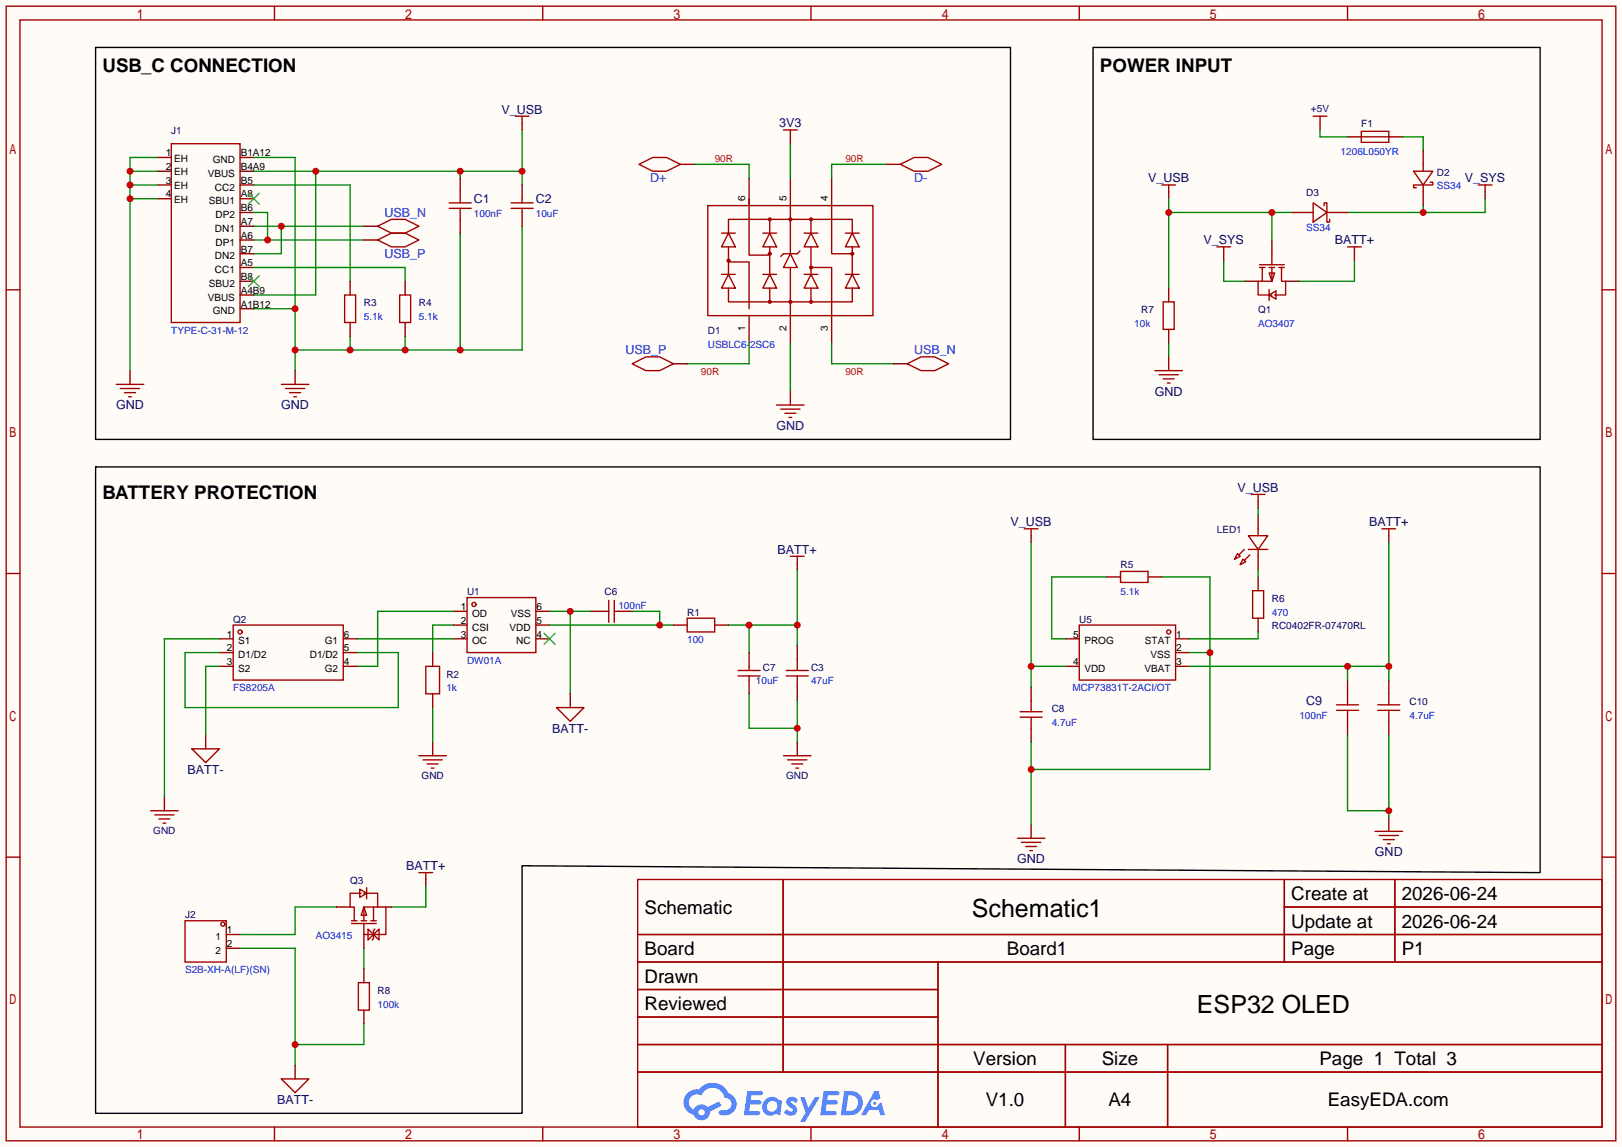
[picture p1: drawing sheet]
<svg xmlns="http://www.w3.org/2000/svg" width="299mm" height="212mm" viewBox="0 0 299 212" stroke-linecap="round" stroke-linejoin="round" font-family="sans-serif">
<path d="M0 0h299.5v211.8h-299.5z" fill="#fffcf7"/>
<g fill="none" stroke="#a10000" stroke-width=".25">
<path d="M1.1 1.1h297.2v209.6h-297.2zM3.7 3.7h292.1v204.5h-292.1zM50.7 1.1v2.6M100.2 1.1v2.6M149.7 1.1v2.6M199.3 1.1v2.6M248.8 1.1v2.6M1.1 53.5h2.6M295.8 53.5h2.5M1.1 105.9h2.6M295.8 105.9h2.5M1.1 158.3h2.6"/>
<path d="M295.8 158.3h2.5M117.7 162.4h178.1v45.8h-178.1zM117.7 172.6h178.1M117.7 177.7h178.1M144.6 162.4v35.6M173.2 177.7v30.5M237.1 162.4v15.3M237.1 167.5h58.7M257.5 162.4v15.3M117.7 182.8h55.5M117.7 192.9h178.1M117.7 187.8h55.5"/>
<path d="M117.7 198h178.1M196.7 192.9v15.3M215.6 192.9v15.3M50.7 208.2v2.5M100.2 208.2v2.5M149.7 208.2v2.5M199.3 208.2v2.5M248.8 208.2v2.5"/>
</g>
<g fill="#5487ff">
<path d="M145.5 202.8a1.3 1.3 0 0 1 1.8 .3l-.4 .6a.54 .54 0 0 0-.9-.2l.1 .2a1.58 1.58 0 0 1 1.1 1.6 1.43 1.43 0 0 1-2.5 .1l.5-.6a.64 .64 0 0 0 .5 .5 .64 .64 0 0 0 .7-.3l-.2-.2a1.6 1.6 0 0 1-1-1.6z"/>
<path d="M147.7 202.7h.9l.7 1.9 1.1-1.9h.9l-2.7 4.5h-.9l1-1.7z"/>
<path d="M138 201.5h1.6a1.31 1.31 0 0 1 1.2 .2 .4 .4 0 0 1-.3 .6h-1.8l-.1 .9h1.6a.4 .4 0 0 1 .4 .4 .4 .4 0 0 1-.4 .4h-1.7l-.2 1.2h.8a1.23 1.23 0 0 1 1.2 .2 .39 .39 0 0 1-.3 .6h-2.7z"/>
<path d="M152.1 201.5h1.6a1.32 1.32 0 0 1 1.3 .2 .39 .39 0 0 1-.4 .6h-1.7l-.2 .9h1.7a.4 .4 0 0 1 .3 .4 .4 .4 0 0 1-.4 .4h-1.7l-.2 1.2h.8a1.23 1.23 0 0 1 1.2 .2 .39 .39 0 0 1-.3 .6h-2.7z"/>
<path d="M161.5 201.5h.7l.4 1.3-.7 .4a.75 .75 0 0 0-1.1 .3 .75 .75 0 0 0 .5 1 .75 .75 0 0 0 .9-.6l.6-.3 .6 2.4h-.9l-.2-1h-1.9l-.5 1h-.9z"/>
<path d="M155.9 201.5l-.7 4.5h1.5a2.27 2.27 0 0 0 2.6-2.3 2.27 2.27 0 0 0-2.7-2.2zM156.6 202.3a1.5 1.5 0 0 1 1.8 1.5 1.5 1.5 0 0 1-1.9 1.4h-.3z"/>
<path d="M141.3 203.1a1.62 1.62 0 0 0-.4 2.1 1.62 1.62 0 0 0 2 .7l.4-.3 .3 .3 .5 .1 .3-2.5-.2-.3h-.4a1.58 1.58 0 0 0-2.5-.1zM141.9 203.6a.99 .99 0 0 1 1.6 .3 .99 .99 0 0 1-.9 1.4 .94 .94 0 0 1-1-.5 .94 .94 0 0 1 .3-1.2z"/>
<path d="M126.9 201.9a2.37 2.37 0 0 0 1.2 4 1.54 1.54 0 0 0 1.7 1 1.54 1.54 0 0 0 1.3-1.6l2.1-1.1-.5-.8-2 1.1a1.57 1.57 0 0 0-2.6 .4 1.5 1.5 0 0 1-.8-2.1 1.5 1.5 0 0 1 2.2-.5 2.23 2.23 0 0 1 2.3-1.4 2.23 2.23 0 0 1 2 1.8 1.16 1.16 0 0 1 1.2 1.1 1.16 1.16 0 0 1-1 1.3h-.7a.47 .47 0 0 0-.6 .3 .47 .47 0 0 0 .4 .6 2.23 2.23 0 0 0 2.3-.7 2.23 2.23 0 0 0 .4-2.3 2.16 2.16 0 0 0-1.3-1.1 3.2 3.2 0 0 0-5.4-.7l-1.2 .1zM129 205.4a.58 .58 0 0 1 1.1 0 .58 .58 0 0 1-1.1 0z"/>
<circle cx="161.5" cy="203.8" r=".28"/>
</g>
<g fill="none" stroke="#a10000" stroke-width=".25">
<path d="M31.6 26.5h12.7v33.1h-12.7zM232.5 48.9h4.6M232.5 49.4h1.1M233 49.4v2.5M234.3 50.4h1l-.5 1.5zM234.3 54.5l1.3-.8v1.5zM234.3 53.5v2M234.3 49.4h1M234.8 49.4v2.5h-2.5v2.6h2.5M234.8 46.9v2M236.1 49.4h1M236.6 49.4v2.5h.8v2.6h-2.1"/>
<path d="M86.2 110.4h12.7v10.1h-12.7z"/>
<circle cx="87.5" cy="111.6" r=".38"/>
</g>
<g fill="none" stroke="#870000" stroke-width=".25">
<path d="M29.1 36.7h2.5M29.1 34.2h2.5M29.1 31.6h2.5M29.1 29.1h2.5M44.3 39.2h2.6M44.3 36.7h2.6M44.3 34.2h2.6M44.3 31.6h2.6M44.3 29.1h2.6M44.3 51.9h2.6M44.3 57h2.6M44.3 54.5h2.6"/>
<path d="M44.3 49.4h2.6M44.3 46.9h2.6M44.3 44.3h2.6M44.3 41.8h2.6M229.7 51.9h2.6M234.8 44.3v2.6M237.4 51.9h2.5M83.7 112.9h2.5M83.7 115.4h2.5M83.7 118h2.5M98.9 112.9h2.6M98.9 115.4h2.6"/>
<path d="M98.9 118h2.6"/>
</g>
<path d="M45.8 35.7l2.1 2M47.9 35.7l-2.1 2M45.8 50.9l2.1 2.1M47.9 50.9l-2.1 2.1M100.5 117l2 2M102.5 117l-2 2" fill="none" stroke="#3c3" stroke-width=".25"/>
<path d="M24 36.7h5.1M24 34.2h5.1M24 31.6h5.1M29.1 29.1h-5.1v39.4" fill="none" stroke="#008700" stroke-width=".25"/>
<g fill="#c00">
<circle cx="24" cy="36.7" r=".63"/>
<circle cx="24" cy="34.2" r=".63"/>
<circle cx="24" cy="31.6" r=".63"/>
</g>
<path d="M46.9 29.1h7.6v39.4M46.9 57h7.6M85 43.1v21.5M96.4 41.8v22.8h-41.9M64.6 62.1v2.5M74.8 62.1v2.5" fill="none" stroke="#008700" stroke-width=".25"/>
<g fill="#c00">
<circle cx="54.5" cy="57" r=".63"/>
<circle cx="54.5" cy="64.6" r=".63"/>
<circle cx="85" cy="64.6" r=".63"/>
<circle cx="74.8" cy="64.6" r=".63"/>
<circle cx="64.6" cy="64.6" r=".63"/>
</g>
<path d="M46.9 31.6h49.5M58.3 31.6v22.9h-11.4M85 31.6v1.3M96.4 24v10.2" fill="none" stroke="#008700" stroke-width=".25"/>
<g fill="#c00">
<circle cx="85" cy="31.6" r=".63"/>
<circle cx="96.4" cy="31.6" r=".63"/>
<circle cx="58.3" cy="31.6" r=".63"/>
</g>
<path d="M96.4 22.7v1.3M24 68.5v2.5M54.5 68.5v2.5" fill="none" stroke="#870000" stroke-width=".25"/>
<path d="M95.1 21.5h2.6M96.4 21.5v1.2M21.5 71h5M22.2 71.8h3.6M23 72.5h2M23.7 73.3h.6M51.9 71h5.1M52.7 71.8h3.6M53.5 72.5h2M54.2 73.3h.5" fill="none" stroke="#a10000" stroke-width=".25"/>
<path d="M46.9 34.2h17.7v17.7M46.9 39.2h2.5v5.1M46.9 49.4h27.9v2.5M46.9 44.3h20.3" fill="none" stroke="#008700" stroke-width=".25"/>
<circle cx="49.4" cy="44.3" r=".63" fill="#c00"/>
<path d="M147.2 104v1.3" fill="none" stroke="#870000" stroke-width=".25"/>
<path d="M145.9 102.7h2.6M147.2 102.7v1.3" fill="none" stroke="#a10000" stroke-width=".25"/>
<path d="M46.9 41.8h20.3M51.9 41.8v5.1h-5" fill="none" stroke="#008700" stroke-width=".25"/>
<circle cx="51.9" cy="41.8" r=".63" fill="#c00"/>
<path d="M67.2 41.8h2.5" fill="none" stroke="#870000" stroke-width=".25"/>
<path d="M69.7 41.8l2.6-1.3h2.5l2.5 1.3-2.5 1.3h-2.5z" fill="none" stroke="#a10000" stroke-width=".25"/>
<path d="M101.5 115.4h22.8M116.7 112.9h5.1v2.5" fill="none" stroke="#008700" stroke-width=".25"/>
<circle cx="121.8" cy="115.4" r=".63" fill="#c00"/>
<path d="M67.2 44.3h2.5" fill="none" stroke="#870000" stroke-width=".25"/>
<path d="M69.7 44.3l2.6-1.2h2.5l2.5 1.2-2.5 1.3h-2.5z" fill="none" stroke="#a10000" stroke-width=".25"/>
<path d="M134.5 115.4h12.7M138.3 115.4v5.1M147.2 105.3v14" fill="none" stroke="#008700" stroke-width=".25"/>
<g fill="#c00">
<circle cx="138.3" cy="115.4" r=".63"/>
<circle cx="147.2" cy="115.4" r=".63"/>
</g>
<g fill="none" stroke="#a10000" stroke-width=".25">
<path d="M130.7 38h30.5v20.3h-30.5zM138.3 36.7v10.4h3.6M145.9 38v8.9M153.5 38v8.9h3.9M133.2 43.1h2.6M133.2 50.7h2.6M134.5 43.1l1.3 2.5h-2.6zM134.5 50.7l1.3 2.5h-2.6zM134.5 43.1v-2.6h22.9v2.6M134.5 53.2v2.6h22.9v-2.6M134.5 48.4h3.8v8.6M134.5 45.6v5.1"/>
<path d="M140.8 43.1h2.6M140.8 50.7h2.6M142.1 43.1l1.3 2.5h-2.6zM142.1 50.7l1.3 2.5h-2.6zM142.1 40.5v2.6M142.1 45.6v5.1M142.1 53.2v2.6M145.9 46.9l1.3 2.5h-2.5zM145.9 49.4v8.9M147.7 46.4l-.5 .5h-2.5l-.6 .5M148.5 43.1h2.5M148.5 50.7h2.5"/>
<path d="M149.7 43.1l1.3 2.5h-2.5zM149.7 50.7l1.3 2.5h-2.5zM149.7 49.4h3.8v8.9M149.7 40.5v2.6M149.7 45.6v5.1M149.7 53.2v2.6M156.1 43.1h2.5M156.1 50.7h2.5M157.4 43.1l1.2 2.5h-2.5zM157.4 50.7l1.2 2.5h-2.5zM157.4 45.6v5.1"/>
<circle cx="134.5" cy="48.1" r=".25"/>
<circle cx="142.1" cy="55.8" r=".25"/>
<circle cx="142.1" cy="40.5" r=".25"/>
<circle cx="142.1" cy="46.9" r=".25"/>
<circle cx="145.9" cy="55.8" r=".25"/>
<circle cx="145.9" cy="40.5" r=".25"/>
<circle cx="149.7" cy="49.4" r=".25"/>
<circle cx="149.7" cy="55.8" r=".25"/>
<circle cx="149.7" cy="40.5" r=".25"/>
<circle cx="157.4" cy="46.9" r=".25"/>
</g>
<path d="M138.3 32.9v5.1M145.9 32.9v5.1M153.5 32.9v5.1M138.3 58.3v5.1M145.9 58.3v5.1M153.5 58.3v5.1" fill="none" stroke="#870000" stroke-width=".25"/>
<path d="M101.5 112.9h7.6M105.3 112.9v15.2" fill="none" stroke="#008700" stroke-width=".25"/>
<circle cx="105.3" cy="112.9" r=".63" fill="#c00"/>
<path d="M128.1 30.4h10.2v2.5M145.9 26.5v6.4M163.7 30.4h-10.2v2.5M138.3 63.4v3.8h-11.4M145.9 63.4v8.9M153.5 63.4v3.8h11.5M83.7 112.9h-14v10.2h-3.8M83.7 115.4h-3.8v5.1M190.4 100.2v26.7M190.4 123.1h6.3" fill="none" stroke="#008700" stroke-width=".25"/>
<g fill="none" stroke="#870000" stroke-width=".25">
<path d="M85 32.9v2.5M145.9 25.3v1.2M85 40.5v2.6M145.9 72.3v2.5M190.4 98.9v1.3M256.4 98.9v1.3M196.7 118h2.6M217 118h2.6M79.9 137v2.6M147.2 137v2.6M190.4 126.9v2.5M190.4 134.5v2.5"/>
<path d="M196.7 123.1h2.6M217 120.5h2.6M217 123.1h2.6M248.8 125.6v2.5M248.8 133.2v2.6M256.4 125.6v2.5M256.4 133.2v2.6M190.4 152.3v2.5"/>
</g>
<g fill="none" stroke="#a10000" stroke-width=".25">
<path d="M82.9 38.5h4.1M82.9 37.5h4.1M85 35.4v2.1M85 38.5v2M144.7 24h2.5M145.9 24v1.3M143.4 74.8h5.1M144.1 75.6h3.6M144.9 76.3h2M145.7 77.1h.5M189.1 97.7h2.5M190.4 97.7v1.2"/>
<path d="M255.1 97.7h2.6M256.4 97.7v1.2M199.3 115.4h17.7v10.2h-17.7zM77.3 139.6h5.1M144.7 139.6h5M188.3 132.5h4.1M188.3 131.4h4.1M190.4 129.4v2M190.4 132.5v2M246.8 131.2h4M246.8 130.2h4M248.8 128.1v2.1"/>
<path d="M248.8 131.2v2M254.4 131.2h4M254.4 130.2h4M256.4 128.1v2.1M256.4 131.2v2M78.1 140.3h3.6M78.9 141.1h2M79.6 141.9h.5M145.4 140.3h3.6M146.2 141.1h2M146.9 141.9h.5M187.8 154.8h5.1"/>
<path d="M188.6 155.6h3.6M189.4 156.3h2M190.1 157.1h.5"/>
<circle cx="215.8" cy="116.7" r=".38"/>
</g>
<circle cx="190.4" cy="123.1" r=".63" fill="#c00"/>
<path d="M214.5 106.6h8.9v35.5h-33M190.4 137v15.3M219.6 120.5h3.8" fill="none" stroke="#008700" stroke-width=".25"/>
<g fill="#c00">
<circle cx="190.4" cy="142.1" r=".63"/>
<circle cx="223.4" cy="120.5" r=".63"/>
</g>
<path d="M105.3 128.1v2.6M256.4 151v2.5" fill="none" stroke="#870000" stroke-width=".25"/>
<path d="M102.7 130.7h5.1l-2.5 2.5zM253.9 153.5h5.1M254.6 154.3h3.6M255.4 155.1h2M256.2 155.8h.5" fill="none" stroke="#a10000" stroke-width=".25"/>
<path d="M248.8 135.8v13.9h7.6M256.4 135.8v15.2" fill="none" stroke="#008700" stroke-width=".25"/>
<circle cx="256.4" cy="149.7" r=".63" fill="#c00"/>
<path d="M256.4 100.2v25.4M219.6 123.1h36.8M248.8 123.1v2.5" fill="none" stroke="#008700" stroke-width=".25"/>
<g fill="#c00">
<circle cx="256.4" cy="123.1" r=".63"/>
<circle cx="248.8" cy="123.1" r=".63"/>
</g>
<path d="M215.8 36.7v16.5M215.8 39.2h22.8M234.8 39.2v5.1M215.8 63.4v2.5M79.9 130.7v6.3" fill="none" stroke="#008700" stroke-width=".25"/>
<path d="M215.8 35.4v1.3M274.2 35.4v1.3M215.8 53.2v2.6M215.8 60.8v2.6M215.8 65.9v2.6M38 135.8v2.5" fill="none" stroke="#870000" stroke-width=".25"/>
<path d="M214.5 34.2h2.5M215.8 34.2v1.2M272.9 34.2h2.6M274.2 34.2v1.2M214.8 55.8h2v5h-2zM213.2 68.5h5.1M214 69.2h3.6M214.8 70h2M215.5 70.7h.5M35.4 138.3h5.1l-2.5 2.5z" fill="none" stroke="#a10000" stroke-width=".25"/>
<g fill="#c00">
<circle cx="234.8" cy="39.2" r=".63"/>
<circle cx="215.8" cy="39.2" r=".63"/>
</g>
<path d="M262.8 38v1.2M274.2 36.7v2.5h-25.4M250.1 48.1v3.8h-10.2" fill="none" stroke="#008700" stroke-width=".25"/>
<circle cx="262.8" cy="39.2" r=".63" fill="#c00"/>
<g fill="none" stroke="#870000" stroke-width=".25">
<path d="M243.7 22.7v1.3M64.6 51.9v2.6M64.6 59.6v2.5M74.8 51.9v2.6M74.8 59.6v2.5M225.9 46.9v1.2M250.1 46.9v1.2M232.3 106.6v2.5M232.3 114.2v2.5M30.4 147.2v2.5M41.8 172.6h2.5M41.8 175.1h2.5"/>
<path d="M78.6 162.4v1.3M54.5 196.7v2.6"/>
</g>
<g fill="none" stroke="#a10000" stroke-width=".25">
<path d="M242.4 21.5h2.6M243.7 21.5v1.2M63.6 54.5h2.1v5.1h-2.1zM73.8 54.5h2v5.1h-2zM224.7 45.6h2.5M225.9 45.6v1.3M248.8 45.6h2.5M250.1 45.6v1.3M231.3 109.1h2v5.1h-2zM27.8 149.7h5.1M28.6 150.5h3.5M29.3 151.3h2.1"/>
<path d="M30.1 152h.5M34.2 170.1h7.6v7.6h-7.6zM77.3 161.2h2.6M78.6 161.2v1.2M51.9 199.3h5.1l-2.5 2.5z"/>
<circle cx="41.1" cy="170.7" r=".38"/>
</g>
<path d="M225.9 48.1v3.8h3.8M65.9 118h17.8M44.3 175.1h10.2v21.6M62.1 167.5h-7.6v5.1h-10.2M67.2 189.1v3.8h-12.7" fill="none" stroke="#008700" stroke-width=".25"/>
<circle cx="54.5" cy="192.9" r=".63" fill="#c00"/>
<g fill="none" stroke="#a10000" stroke-width=".25">
<path d="M251.3 24.3h5.1v2h-5.1zM251.3 25.3h5.1M43.1 115.4h20.3v10.2h-20.3zM145.2 124.8h4M145.2 123.8h4M147.2 121.8v2M147.2 124.8v2.1"/>
<circle cx="44.3" cy="116.7" r=".38"/>
</g>
<path d="M248.8 25.3h2.5M256.4 25.3h2.6M40.5 118h2.6M63.4 118h2.5M147.2 119.3v2.5M40.5 120.5h2.6M40.5 123.1h2.6M63.4 120.5h2.5M63.4 123.1h2.5M147.2 126.9v2.5" fill="none" stroke="#870000" stroke-width=".25"/>
<path d="M243.7 24v1.3h5.1M259 25.3h3.8v2.5M40.5 118h-10.1v29.2M204.3 106.6h-10.1v11.4h2.5M40.5 120.5h-6.3v10.2h39.3v-10.2h-7.6M40.5 123.1h-2.5v12.7M138.3 128.1v6.4h8.9M147.2 129.4v7.6M67.2 175.1v3.8M78.6 163.7v3.8h-6.3" fill="none" stroke="#008700" stroke-width=".25"/>
<circle cx="147.2" cy="134.5" r=".63" fill="#c00"/>
<g fill="none" stroke="#a10000" stroke-width=".25">
<path d="M94.4 38.5h4M94.4 37.5h4M96.4 36.7v.8M96.4 38.5v.7M118 30.4l2.5-1.3h2.6l2.5 1.3-2.5 1.2h-2.6zM166.2 30.4l2.6-1.3h2.5l2.6 1.3-2.6 1.2h-2.5zM241.2 39.2h1.2M242.4 37.5l2.6 1.7-2.6 1.8zM244.5 38v-.5h.5v3.5h.5v-.5M245 39.2h1.3M261 31.6h3.5l-1.7 2.6zM262.8 30.4v1.2"/>
<path d="M262.8 34.2v1.2M264 33.7h.5v.5h-3.5v.5h.5M116.7 67.2l2.6-1.3h2.5l2.5 1.3-2.5 1.3h-2.5zM167.5 67.2l2.6-1.3h2.5l2.5 1.3-2.5 1.3h-2.5zM230.5 98.9h3.6l-1.8 2.6zM231 91.3h2.6M232.3 91.3v1.3M232.3 97.7v1.2M111.6 112.9h.8M112.4 110.9v4M113.4 110.9v4M113.4 112.9h.8"/>
<path d="M126.9 114.2h5.1v2.5h-5.1zM206.9 105.5h5.1v2.1h-5.1zM228.5 102.2l.5 .5-1 .6zM229.5 103.3l.5 .5-1 .5zM229.7 101.5l-1 1M230.5 101.5h3.6M230.8 102.5l-1.1 1M232.3 101.5v1.2M78.6 123.1h2.6v5h-2.6zM136.3 124.8h4M136.3 123.8h4M138.3 123.1v.7"/>
<path d="M138.3 124.8v.8M64.9 170.6h4.6M64.9 170.1h1M66.4 164.2l1.3 .8-1.3 .7zM66.7 165h-2.1v2.5h.8v2.6M66.7 170.1h1M67.2 167.5l.5 1.5h-1zM67.2 165h2.5v2.5h-2.5v2.6M67.7 164v2M67.9 171.6l1.1 1-1.1 1zM68.5 170.1h1M69 167.5v2.6"/>
<path d="M69.2 171.6l-.2 .2v1.6l-.3 .2M70 171.6v2l-1-1zM71.2 167.5v5.1h-4v-2M66.2 181.5h2v5.1h-2z"/>
</g>
<g fill="none" stroke="#870000" stroke-width=".25">
<path d="M96.4 34.2v2.5M96.4 39.2v2.6M125.6 30.4h2.5M163.7 30.4h2.5M238.6 39.2h2.6M246.3 39.2h2.5M262.8 27.8v2.6M262.8 35.4v2.6M124.3 67.2h2.6M165 67.2h2.5M232.3 92.6v1.3M232.3 95.1v2.6"/>
<path d="M109.1 112.9h2.5M114.2 112.9h2.5M124.3 115.4h2.6M132 115.4h2.5M204.3 106.6h2.6M212 106.6h2.5M232.3 102.7v2.6M79.9 120.5v2.6M79.9 128.1v2.6M138.3 120.5v2.6M138.3 125.6v2.5M62.1 167.5h2.5"/>
<path d="M67.2 172.6v2.5M67.2 178.9v2.6M69.7 167.5h2.6M67.2 186.6v2.5"/>
</g>
<path d="M232.3 93.9v1.2M232.3 105.3v1.3M232.3 116.7v1.3h-12.7" fill="none" stroke="#008700" stroke-width=".25"/>
<path d="M17.7 8.8h168.9v72.4h-168.9zM201.8 8.8h82.6v72.4h-82.6zM17.7 86.2h266.7v75l-188-1.3v45.7h-78.7z" fill="none" stroke="#000" stroke-width=".25"/>
<g font-size="4.6">
<text x="179.4" y="169.4">Schematic1</text>
<text x="221" y="187.1">ESP32 OLED</text>
</g>
<g font-size="3.5">
<text x="18.9" y="13.4">USB_C CONNECTION</text>
<text x="203.1" y="13.4">POWER INPUT</text>
<text x="18.9" y="92.1">BATTERY PROTECTION</text>
<text x="238.4" y="166.2">Create at</text>
<text x="258.8" y="166.2">2026-06-24</text>
<text x="119" y="168.8">Schematic</text>
<text x="238.4" y="171.3">Update at</text>
<text x="258.8" y="171.3">2026-06-24</text>
<text x="119" y="176.4">Board</text>
<text x="185.9" y="176.4">Board1</text>
<text x="238.4" y="176.4">Page</text>
<text x="258.8" y="176.4">P1</text>
<text x="119" y="181.5">Drawn</text>
<text x="119" y="186.6">Reviewed</text>
<text x="179.7" y="196.7">Version</text>
<text x="203.4" y="196.7">Size</text>
<text x="243.6" y="196.7">Page 1 Total 3</text>
<text x="182" y="204.3">V1.0</text>
<text x="204.7" y="204.3">A4</text>
<text x="245.1" y="204.3">EasyEDA.com</text>
</g>
<g font-size="2.3" fill="#000080">
<text x="92.6" y="21">V_USB</text>
<text x="143.9" y="23.5">3V3</text>
<text x="212" y="33.7">V_USB</text>
<text x="270.5" y="33.7">V_SYS</text>
<text x="87.5" y="37.5">C1</text>
<text x="98.9" y="37.5">C2</text>
<text x="222.2" y="45.1">V_SYS</text>
<text x="246.4" y="45.1">BATT+</text>
<text x="21.4" y="75.6">GND</text>
<text x="51.9" y="75.6">GND</text>
<text x="213.2" y="73.1">GND</text>
<text x="143.4" y="79.4">GND</text>
<text x="228.5" y="90.9">V_USB</text>
<text x="186.6" y="97.2">V_USB</text>
<text x="252.8" y="97.2">BATT+</text>
<text x="143.6" y="102.3">BATT+</text>
<text x="241.2" y="130.2">C9</text>
<text x="101.9" y="135.3">BATT-</text>
<text x="34.6" y="142.9">BATT-</text>
<text x="75" y="160.7">BATT+</text>
<text x="187.8" y="159.4">GND</text>
<text x="253.8" y="158.2">GND</text>
<text x="51.1" y="203.9">BATT-</text>
</g>
<g font-size="2.3" fill="#00f">
<text x="120" y="33.7">D+</text>
<text x="168.8" y="33.7">D-</text>
<text x="71" y="40.1">USB_N</text>
<text x="71" y="47.7">USB_P</text>
<text x="115.5" y="65.5">USB_P</text>
<text x="168.8" y="65.5">USB_N</text>
</g>
<g font-size="1.8" fill="#000080">
<text x="242" y="20.7">+5V</text>
<text x="251.3" y="23.5">F1</text>
<text x="31.6" y="24.8">J1</text>
<text x="265.3" y="32.4">D2</text>
<text x="241.2" y="36.2">D3</text>
<text x="67.2" y="56.6">R3</text>
<text x="77.3" y="56.6">R4</text>
<text x="210.7" y="57.8">R7</text>
<text x="232.3" y="57.8">Q1</text>
<text x="130.7" y="61.6">D1</text>
<text x="224.7" y="98.5">LED1</text>
<text x="206.9" y="104.8">R5</text>
<text x="86.2" y="109.9">U1</text>
<text x="111.6" y="109.9">C6</text>
<text x="126.9" y="113.7">R1</text>
<text x="234.8" y="111.2">R6</text>
<text x="43.1" y="115">Q2</text>
<text x="199.3" y="115">U5</text>
<text x="234.8" y="116.3">RC0402FR-07470RL</text>
<text x="82.4" y="125.1">R2</text>
<text x="140.8" y="123.9">C7</text>
<text x="149.7" y="123.9">C3</text>
<text x="194.2" y="131.5">C8</text>
<text x="260.2" y="130.2">C10</text>
<text x="77.8" y="143.9">GND</text>
<text x="145.1" y="143.9">GND</text>
<text x="28.3" y="154.1">GND</text>
<text x="64.6" y="163.2">Q3</text>
<text x="34.2" y="169.6">J2</text>
<text x="69.7" y="183.6">R8</text>
</g>
<g font-size="1.8">
<text x="30.6" y="28.9">1</text>
<text x="32.1" y="29.9">EH</text>
<text x="44.4" y="28.9">B1A12</text>
<text x="30.6" y="33.9">3</text>
<text x="30.6" y="31.4">2</text>
<text x="32.1" y="34.9">EH</text>
<text x="32.1" y="32.4">EH</text>
<text x="38.4" y="32.7">VBUS</text>
<text x="39.3" y="30.1">GND</text>
<text x="39.7" y="35.2">CC2</text>
<text x="44.4" y="33.9">B5</text>
<text x="44.4" y="31.4">B4A9</text>
<text x="30.6" y="36.5">4</text>
<text x="32.1" y="37.5">EH</text>
<text x="38.6" y="37.7">SBU1</text>
<text x="39.8" y="40.3">DP2</text>
<text x="44.4" y="41.6">A7</text>
<text x="44.4" y="39">B6</text>
<text x="44.4" y="36.5">A8</text>
<text x="137.6" y="37.2" transform="rotate(-90 137.6 37.2)">6</text>
<text x="145.2" y="37.2" transform="rotate(-90 145.2 37.2)">5</text>
<text x="152.8" y="37.2" transform="rotate(-90 152.8 37.2)">4</text>
<text x="39.7" y="47.9">DN2</text>
<text x="39.7" y="42.8">DN1</text>
<text x="39.8" y="45.4">DP1</text>
<text x="44.4" y="46.6">B7</text>
<text x="44.4" y="44.1">A6</text>
<text x="38.6" y="53">SBU2</text>
<text x="39.7" y="50.4">CC1</text>
<text x="44.4" y="51.7">B8</text>
<text x="44.4" y="49.2">A5</text>
<text x="38.4" y="55.5">VBUS</text>
<text x="39.3" y="58.1">GND</text>
<text x="44.4" y="56.8">A1B12</text>
<text x="44.4" y="54.3">A4B9</text>
<text x="137.6" y="61.1" transform="rotate(-90 137.6 61.1)">1</text>
<text x="145.2" y="61.1" transform="rotate(-90 145.2 61.1)">2</text>
<text x="152.8" y="61.1" transform="rotate(-90 152.8 61.1)">3</text>
<text x="85.1" y="112.7">1</text>
<text x="87.2" y="113.9">OD</text>
<text x="94.3" y="113.9">VSS</text>
<text x="99.1" y="112.7">6</text>
<text x="41.9" y="117.8">1</text>
<text x="44" y="119">S1</text>
<text x="60" y="119">G1</text>
<text x="63.5" y="117.8">6</text>
<text x="85.1" y="115.2">2</text>
<text x="85.1" y="117.8">3</text>
<text x="87.2" y="116.5">CSI</text>
<text x="87.2" y="119">OC</text>
<text x="94.1" y="116.5">VDD</text>
<text x="95.3" y="119">NC</text>
<text x="99.1" y="117.8">4</text>
<text x="99.1" y="115.2">5</text>
<text x="198.1" y="117.8">5</text>
<text x="200.2" y="119">PROG</text>
<text x="211.4" y="119">STAT</text>
<text x="217.2" y="117.8">1</text>
<text x="41.9" y="120.3">2</text>
<text x="41.9" y="122.8">3</text>
<text x="44" y="121.6">D1/D2</text>
<text x="44" y="124.1">S2</text>
<text x="57.2" y="121.6">D1/D2</text>
<text x="60" y="124.1">G2</text>
<text x="63.5" y="122.8">4</text>
<text x="63.5" y="120.3">5</text>
<text x="198.1" y="122.8">4</text>
<text x="200.2" y="124.1">VDD</text>
<text x="211.3" y="124.1">VBAT</text>
<text x="212.4" y="121.6">VSS</text>
<text x="217.2" y="120.3">2</text>
<text x="217.2" y="122.8">3</text>
<text x="39.8" y="173.6">1</text>
<text x="41.9" y="172.4">1</text>
<text x="39.8" y="176.2">2</text>
<text x="41.9" y="174.9">2</text>
</g>
<g font-size="1.8" fill="#f00">
<text x="132" y="29.9">90R</text>
<text x="156.1" y="29.9">90R</text>
<text x="129.4" y="69.3">90R</text>
<text x="156.1" y="69.3">90R</text>
</g>
<g font-size="1.8" fill="#00f">
<text x="247.5" y="28.6">1206L050YR</text>
<text x="265.3" y="35">SS34</text>
<text x="87.5" y="40.1">100nF</text>
<text x="98.9" y="40.1">10uF</text>
<text x="241.2" y="42.6">SS34</text>
<text x="67.2" y="59.1">5.1k</text>
<text x="77.3" y="59.1">5.1k</text>
<text x="31.6" y="61.6">TYPE-C-31-M-12</text>
<text x="130.7" y="64.2">USBLC6-2SC6</text>
<text x="209.4" y="60.4">10k</text>
<text x="232.3" y="60.4">AO3407</text>
<text x="114.2" y="112.4">100nF</text>
<text x="206.9" y="109.9">5.1k</text>
<text x="234.8" y="113.7">470</text>
<text x="126.9" y="118.8">100</text>
<text x="86.2" y="122.6">DW01A</text>
<text x="43.1" y="127.7">FS8205A</text>
<text x="82.4" y="127.7">1k</text>
<text x="139.6" y="126.4">10uF</text>
<text x="149.7" y="126.4">47uF</text>
<text x="198" y="127.7">MCP73831T-2ACI/OT</text>
<text x="194.2" y="134">4.7uF</text>
<text x="239.9" y="132.8">100nF</text>
<text x="260.2" y="132.8">4.7uF</text>
<text x="58.3" y="173.4">AO3415</text>
<text x="34.2" y="179.8">S2B-XH-A(LF)(SN)</text>
<text x="69.7" y="186.1">100k</text>
</g>
</svg>
